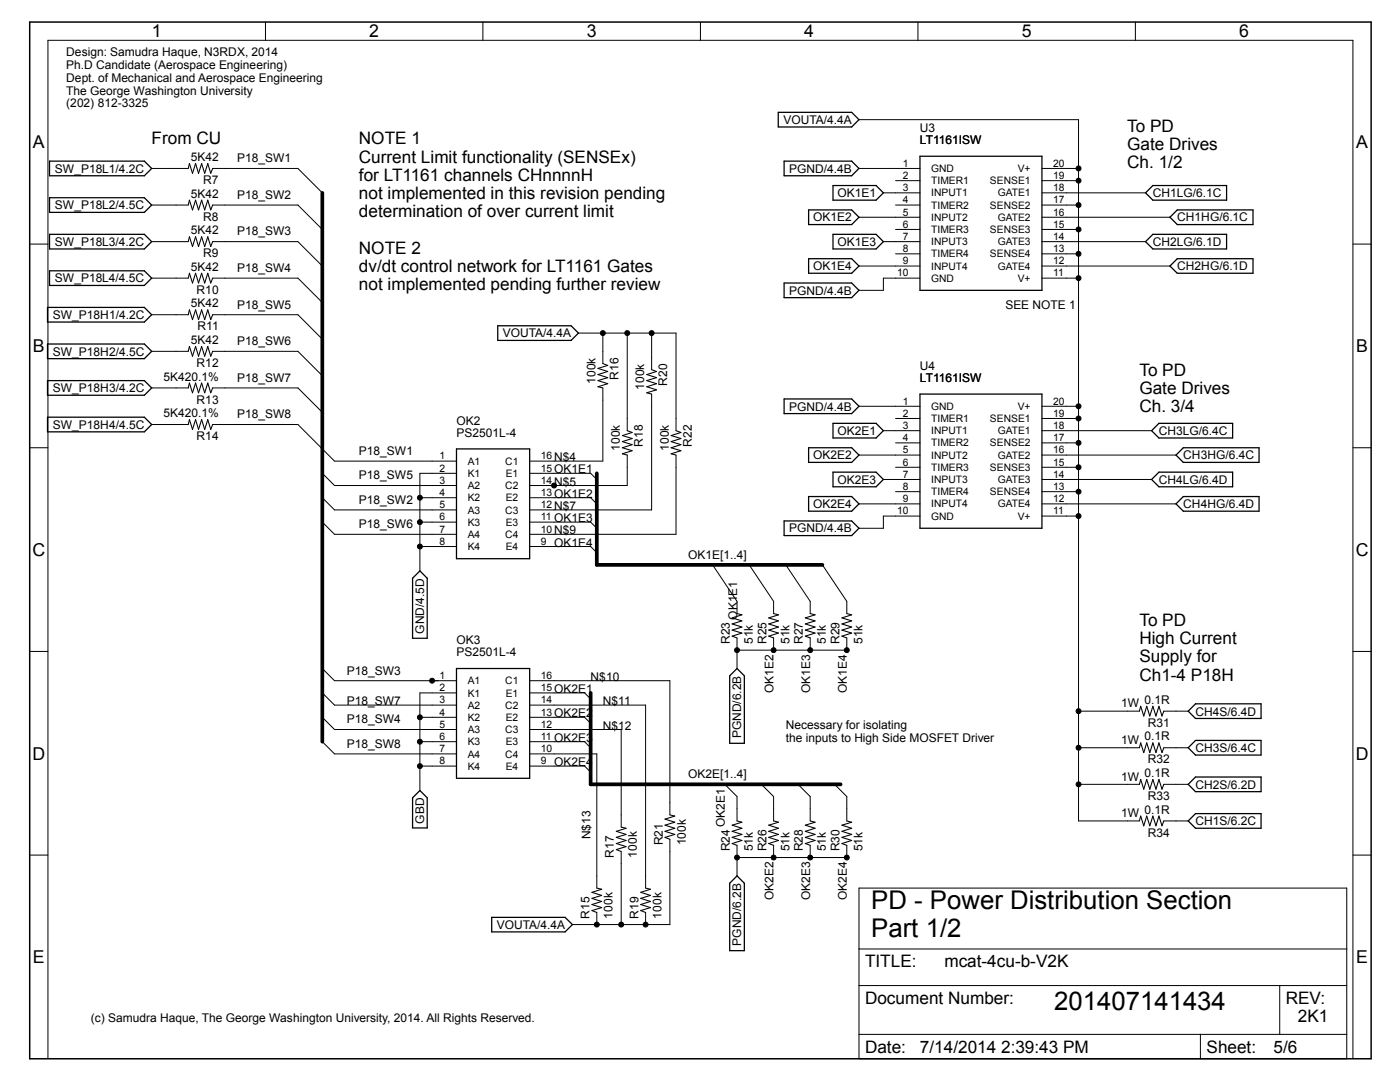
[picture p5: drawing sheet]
<svg xmlns="http://www.w3.org/2000/svg" width="279mm" height="216mm" viewBox="0 0 279 216" stroke-linecap="round" stroke-linejoin="round" font-family="sans-serif">
<g fill="none" stroke="#000" stroke-width=".25">
<path d="M9.9 32.2h18.9l1.5 1.4-1.5 1.5h-18.9zM9.9 39.5h18.9l1.5 1.4-1.5 1.5h-18.9zM155.3 22.4h14.7l1.4 1.5-1.4 1.4h-14.7zM156.5 32.2h13.5l1.4 1.4-1.4 1.5h-13.5zM166.2 37h8.6l1.5 1.5-1.5 1.4h-8.6zM183.6 31.2h24.3v26.7h-24.3zM228.6 38.5l1.5-1.5h14.7v2.9h-14.7zM9.9 46.8h18.9l1.5 1.4-1.5 1.5h-18.9zM9.9 54h18.9l1.5 1.5-1.5 1.5h-18.9zM156.5 56.5h13.5l1.4 1.4-1.4 1.5h-13.5zM161.4 41.9h8.6l1.4 1.4-1.4 1.5h-8.6zM161.4 51.6h8.6l1.4 1.5-1.4 1.4h-8.6z"/>
<path d="M166.2 46.8h8.6l1.5 1.4-1.5 1.5h-8.6zM228.6 48.2l1.5-1.4h14.7v2.9h-14.7zM233.5 43.3l1.4-1.4h15.2v2.9h-15.2zM233.5 53.1l1.4-1.5h15.2v2.9h-15.2zM9.5 61.3h19.3l1.5 1.5-1.5 1.5h-19.3zM9.5 68.6h19.3l1.5 1.5-1.5 1.5h-19.3zM9.5 75.9h19.3l1.5 1.5-1.5 1.5h-19.3zM99.3 65h14.7l1.4 1.5-1.4 1.4h-14.7zM156.5 79.6h13.5l1.4 1.5-1.4 1.4h-13.5zM183.6 78.6h24.3v26.8h-24.3zM9.5 83.2h19.3l1.5 1.5-1.5 1.5h-19.3zM91.1 89.6h14.6v21.9h-14.6z"/>
<path d="M161.4 89.3h8.6l1.4 1.5-1.4 1.5h-8.6zM161.4 99.1h8.6l1.4 1.4-1.4 1.5h-8.6zM166.2 84.5h8.6l1.5 1.4-1.5 1.5h-8.6zM166.2 94.2h8.6l1.5 1.5-1.5 1.4h-8.6zM229.8 85.9l1.5-1.4h14.7v2.9h-14.7zM229.8 95.7l1.5-1.5h14.7v2.9h-14.7zM234.7 90.8l1.5-1.5h15.1v3h-15.1zM83.8 113.9l1.5 1.5v12h-3v-12zM156.5 103.9h13.5l1.4 1.5-1.4 1.5h-13.5zM234.7 100.5l1.5-1.4h15.1v2.9h-15.1zM91.1 133.4h14.6v21.9h-14.6zM145.6 134.9l1.5-1.5 1.4 1.5v13.4h-2.9z"/>
<path d="M83.8 157.7l1.5 1.5v6h-3v-6zM237.1 141.9l1.5-1.5h13.1v3h-13.1zM237.1 149.2l1.5-1.5h13.1v3h-13.1zM237.1 156.5l1.5-1.5h13.1v3h-13.1zM147.1 174.8l1.4 1.4v13.5h-2.9v-13.5zM237.1 163.8l1.5-1.5h13.1v3h-13.1zM98.1 183h14.7l1.4 1.5-1.4 1.4h-14.7z"/>
</g>
<path d="M5.9 4.4h267.7v206.9h-267.7z" fill="none" stroke="#000" stroke-width=".3"/>
<g fill="none" stroke="#000" stroke-width=".2">
<path d="M53 4.4v3.6M96.4 4.4v3.6M139.8 4.4v3.6M183.2 4.4v3.6M226.6 4.4v3.6M30.3 33.6h7.3M42.4 33.6h17.1l4.8 4.9M171.4 33.6h12.2M171.4 23.9h43.8v139.9h12.2M176.3 38.5h7.3M178.7 36h4.9M207.9 33.6h7.3"/>
<path d="M207.9 36h7.3M207.9 38.5h20.7M5.9 48.7h3.7M30.3 40.9h7.3M30.3 48.2h7.3M30.3 55.5h7.3M42.4 40.9h17.1l4.8 4.9M42.4 48.2h17.1l4.8 4.9M42.4 55.5h17.1l4.8 4.9M171.4 43.3h12.2M171.4 53.1h12.2M176.3 48.2h7.3"/>
<path d="M178.7 40.9h4.9M178.7 45.8h4.9M178.7 50.7h4.9M183.6 55.5h-7.3v2.4h-4.9M207.9 40.9h7.3M207.9 48.2h20.7M207.9 55.5h7.3M207.9 43.3h25.6M207.9 45.8h7.3M207.9 50.7h7.3M207.9 53.1h25.6M270 48.7h3.6"/>
<path d="M30.3 62.8h7.3M30.3 70.1h7.3M30.3 77.4h7.3M42.4 62.8h17.1l4.8 4.9M42.4 70.1h17.1l4.8 4.9M42.4 77.4h17.1l4.8 4.9M115.4 66.5h19.5v19.4M120.3 77.4v14.6h-14.6M120.3 66.5v6M125.2 66.5v19.4M130 78.6v23.1h-24.3M130 66.5v7.3"/>
<path d="M5.9 89.3h3.7M30.3 84.7h7.3M42.4 84.7h17.1l7.3 7.3h24.3M64.3 93.2v1.2l2.5 2.5h24.3M64.3 99.3l2.5 2.4h24.3M83.8 99.3h7.3M91.1 94.4h-7.3v19.5M105.7 94.4h12.2l1.2 1.3M105.7 99.3h12.2l1.2 1.2M125.2 90.8v6.1h-19.5M134.9 90.8v15.8h-29.2M171.4 81.1h12.2"/>
<path d="M171.4 90.8h12.2M176.3 85.9h7.3M176.3 95.7h7.3M178.7 83.5h4.9M178.7 88.4h4.9M178.7 93.2h4.9M178.7 98.1h4.9M207.9 81.1h7.3M207.9 83.5h7.3M207.9 85.9h21.9M207.9 88.4h7.3M207.9 90.8h26.8"/>
<path d="M207.9 93.2h7.3M207.9 95.7h21.9M207.9 98.1h7.3M270 89.3h3.6M64.3 104.2l2.5 2.4h24.3M83.8 104.2h7.3M83.8 109.1h7.3M105.7 104.2h12.2l1.2 1.2M105.7 109.1h12.2l1.2 1.2M142.2 112.7l4.9 7.3v2.4M149.5 112.7l4.9 7.3v2.4M156.8 112.7l4.9 7.3v2.4"/>
<path d="M164.1 112.7l4.9 7.3v2.4M171.4 100.5h12.2M183.6 103h-7.3v2.4h-4.9M207.9 100.5h26.8M207.9 103h7.3M5.9 130h3.7M64.3 133.4l2.5 2.4h24.3M64.3 138.3l2.5 2.4h24.3M91.1 138.3h-7.3v19.4M105.7 135.8h28v26.8M105.7 138.3h11l1.2 1.2M147.1 127.3v6.1"/>
<path d="M154.4 127.3v2.4M161.7 127.3v2.4M169 127.3v2.4h-21.9M270 130h3.6M64.3 143.1l2.5 2.5h24.3M64.3 148l2.5 2.4h24.3M83.8 143.1h7.3M83.8 148h7.3M83.8 152.9h7.3M105.7 140.7h23.1v36.5M105.7 143.1h11l1.2 1.2M105.7 145.6h18.3v19.4"/>
<path d="M105.7 148h11l1.2 1.2M105.7 150.4h13.4v26.8M105.7 152.9h11l1.2 1.2M144.7 156.5l2.4 2.4v4.9M152 156.5l2.4 2.4v4.9M159.3 156.5l2.4 2.4v4.9M166.6 156.5l2.4 2.4v4.9M215.2 156.5h12.2M215.2 149.2h12.2M215.2 141.9h12.2M232.3 156.5h4.8M232.3 149.2h4.8"/>
<path d="M232.3 141.9h4.8M5.9 170.6h3.7M124 169.9v14.6M133.7 167.5v17h-19.5M147.1 168.7v6.1M154.4 168.7v2.4M161.7 168.7v2.4M169 168.7v2.4h-21.9M171.4 177.2h97.4v34.1h-97.4zM232.3 163.8h4.8M270 170.6h3.6M119.1 182.1v2.4"/>
<path d="M128.8 182.1v2.4M171.4 196.7h97.4M171.4 189.4h97.4M255.4 196.7v9.7M9.6 211.3v-203.3h260.4v203.3M171.4 206.4h97.4M239.6 206.4v4.9"/>
<circle cx="215.2" cy="33.6" r=".49"/>
<circle cx="215.2" cy="36" r=".49"/>
<circle cx="215.2" cy="45.8" r=".49"/>
<circle cx="215.2" cy="50.7" r=".49"/>
<circle cx="215.2" cy="40.9" r=".49"/>
<circle cx="215.2" cy="55.5" r=".49"/>
<circle cx="120.3" cy="66.5" r=".49"/>
<circle cx="125.2" cy="66.5" r=".49"/>
<circle cx="130" cy="66.5" r=".49"/>
<circle cx="83.8" cy="99.3" r=".49"/>
<circle cx="110.6" cy="96.9" r=".49"/>
<circle cx="215.2" cy="88.4" r=".49"/>
<circle cx="215.2" cy="83.5" r=".49"/>
<circle cx="215.2" cy="98.1" r=".49"/>
<circle cx="215.2" cy="81.1" r=".49"/>
<circle cx="215.2" cy="93.2" r=".49"/>
<circle cx="83.8" cy="109.1" r=".49"/>
<circle cx="83.8" cy="104.2" r=".49"/>
<circle cx="215.2" cy="103" r=".49"/>
<circle cx="86.2" cy="135.8" r=".49"/>
<circle cx="147.1" cy="129.7" r=".49"/>
<circle cx="154.4" cy="129.7" r=".49"/>
<circle cx="161.7" cy="129.7" r=".49"/>
<circle cx="169" cy="129.7" r=".49"/>
<circle cx="83.8" cy="143.1" r=".49"/>
<circle cx="83.8" cy="152.9" r=".49"/>
<circle cx="83.8" cy="148" r=".49"/>
<circle cx="215.2" cy="156.5" r=".49"/>
<circle cx="215.2" cy="141.9" r=".49"/>
<circle cx="215.2" cy="149.2" r=".49"/>
<circle cx="147.1" cy="171.1" r=".49"/>
<circle cx="154.4" cy="171.1" r=".49"/>
<circle cx="161.7" cy="171.1" r=".49"/>
<circle cx="169" cy="171.1" r=".49"/>
<circle cx="119.1" cy="184.5" r=".49"/>
<circle cx="124" cy="184.5" r=".49"/>
<circle cx="128.8" cy="184.5" r=".49"/>
</g>
<g fill="none" stroke="#000" stroke-width=".21">
<path d="M37.6 33.6l.2-1 .6 2 .6-2 .6 2 .6-2 .7 2 .6-2 .6 2 .3-1M37.6 40.9l.2-1 .6 2 .6-2 .6 2 .6-2 .7 2 .6-2 .6 2 .3-1M37.6 48.2l.2-1 .6 2 .6-2 .6 2 .6-2 .7 2 .6-2 .6 2 .3-1M37.6 55.5l.2-1 .6 2 .6-2 .6 2 .6-2 .7 2 .6-2 .6 2 .3-1M37.6 62.8l.2-1 .6 2 .6-2 .6 2 .6-2 .7 2 .6-2 .6 2 .3-1M37.6 70.1l.2-1 .6 2 .6-2 .6 2 .6-2 .7 2 .6-2 .6 2 .3-1M37.6 77.4l.2-1 .6 2 .6-2 .6 2 .6-2 .7 2 .6-2 .6 2 .3-1M120.3 72.5l1 .4-2 .6 2 .6-2 .6 2 .7-2 .5 2 .7-2 .6 1 .2M130 73.8l1 .3-1.9 .6 1.9 .7-1.9 .5 1.9 .7-1.9 .6 1.9 .6-1.9 .6 .9 .2M37.6 84.7l.2-1 .6 2 .6-2 .6 2 .6-2 .7 2 .6-2 .6 2 .3-1M125.2 85.9l1 .4-2 .6 2 .6-2 .6 2 .6-2 .6 2 .6-2 .7 1 .2M134.9 85.9l1 .4-2 .6 2 .6-2 .6 2 .6-2 .6 2 .6-2 .7 1 .2"/>
<path d="M147.1 122.4l1 .3-2 .6 2 .6-2 .6 2 .6-2 .6 2 .6-2 .6 1 .4M154.4 122.4l1 .3-2 .6 2 .6-2 .6 2 .6-2 .6 2 .6-2 .6 1 .4M161.7 122.4l1 .3-2 .6 2 .6-2 .6 2 .6-2 .6 2 .6-2 .6 1 .4M169 122.4l1 .3-2 .6 2 .6-2 .6 2 .6-2 .6 2 .6-2 .6 1 .4M227.4 156.5l.2-1 .7 2 .6-2 .6 2 .6-2 .6 2 .6-2 .6 2 .4-1M227.4 149.2l.2-1 .7 2 .6-2 .6 2 .6-2 .6 2 .6-2 .6 2 .4-1M227.4 141.9l.2-1 .7 2 .6-2 .6 2 .6-2 .6 2 .6-2 .6 2 .4-1M119.1 177.2l1 .2-2 .7 2 .6-2 .6 2 .6-2 .6 2 .6-2 .6 1 .4M124 165l.9 .3-1.9 .6 1.9 .6-1.9 .6 1.9 .6-1.9 .6 1.9 .6-1.9 .6 1 .4M128.8 177.2l1 .2-1.9 .7 1.9 .6-1.9 .6 1.9 .6-1.9 .6 1.9 .6-1.9 .6 .9 .4M133.7 162.6l1 .2-2 .6 2 .7-2 .6 2 .6-2 .6 2 .6-2 .6 1 .4M147.1 163.8l1 .3-2 .6 2 .6-2 .6 2 .6-2 .6 2 .6-2 .6 1 .4"/>
<path d="M154.4 163.8l1 .3-2 .6 2 .6-2 .6 2 .6-2 .6 2 .6-2 .6 1 .4M161.7 163.8l1 .3-2 .6 2 .6-2 .6 2 .6-2 .6 2 .6-2 .6 1 .4M169 163.8l1 .3-2 .6 2 .6-2 .6 2 .6-2 .6 2 .6-2 .6 1 .4M227.4 163.8l.2-1 .7 2 .6-2 .6 2 .6-2 .6 2 .6-2 .6 2 .4-1"/>
</g>
<path d="M64.3 38.5v109.5M119.1 94.4v18.3h45M117.9 138.3v18.2h49.9" fill="none" stroke="#000" stroke-width=".74"/>
<g fill="#000">
<circle cx="215.2" cy="36" r=".49"/>
<circle cx="215.2" cy="33.6" r=".49"/>
<circle cx="215.2" cy="45.8" r=".49"/>
<circle cx="215.2" cy="55.5" r=".49"/>
<circle cx="215.2" cy="40.9" r=".49"/>
<circle cx="215.2" cy="50.7" r=".49"/>
<circle cx="120.3" cy="66.5" r=".49"/>
<circle cx="125.2" cy="66.5" r=".49"/>
<circle cx="130" cy="66.5" r=".49"/>
<circle cx="83.8" cy="99.3" r=".49"/>
<circle cx="110.6" cy="96.9" r=".49"/>
<circle cx="215.2" cy="88.4" r=".49"/>
<circle cx="215.2" cy="98.1" r=".49"/>
<circle cx="215.2" cy="83.5" r=".49"/>
<circle cx="215.2" cy="81.1" r=".49"/>
<circle cx="215.2" cy="93.2" r=".49"/>
<circle cx="83.8" cy="104.2" r=".49"/>
<circle cx="83.8" cy="109.1" r=".49"/>
<circle cx="215.2" cy="103" r=".49"/>
<circle cx="86.2" cy="135.8" r=".49"/>
<circle cx="147.1" cy="129.7" r=".49"/>
<circle cx="154.4" cy="129.7" r=".49"/>
<circle cx="161.7" cy="129.7" r=".49"/>
<circle cx="169" cy="129.7" r=".49"/>
<circle cx="83.8" cy="143.1" r=".49"/>
<circle cx="83.8" cy="152.9" r=".49"/>
<circle cx="83.8" cy="148" r=".49"/>
<circle cx="215.2" cy="149.2" r=".49"/>
<circle cx="215.2" cy="156.5" r=".49"/>
<circle cx="215.2" cy="141.9" r=".49"/>
<circle cx="147.1" cy="171.1" r=".49"/>
<circle cx="154.4" cy="171.1" r=".49"/>
<circle cx="161.7" cy="171.1" r=".49"/>
<circle cx="169" cy="171.1" r=".49"/>
<circle cx="119.1" cy="184.5" r=".49"/>
<circle cx="124" cy="184.5" r=".49"/>
<circle cx="128.8" cy="184.5" r=".49"/>
</g>
<g font-size="5.1">
<text x="173.9" y="181.5">PD - Power Distribution Section</text>
<text x="173.9" y="186.9">Part 1/2</text>
<text x="210.4" y="201.5">201407141434</text>
</g>
<g font-size="3.5">
<text x="30.3" y="7.5">1</text>
<text x="73.7" y="7.5">2</text>
<text x="117.1" y="7.5">3</text>
<text x="160.5" y="7.5">4</text>
<text x="203.9" y="7.5">5</text>
<text x="247.3" y="7.5">6</text>
<text x="6.6" y="29.6">A</text>
<text x="270.7" y="29.6">A</text>
<text x="6.6" y="70.3">B</text>
<text x="270.7" y="70.3">B</text>
<text x="6.5" y="110.9">C</text>
<text x="270.6" y="110.9">C</text>
<text x="6.5" y="151.6">D</text>
<text x="270.6" y="151.6">D</text>
<text x="6.6" y="192.2">E</text>
<text x="270.7" y="192.2">E</text>
</g>
<g font-size="3.4">
<text x="30.3" y="28.7">From CU</text>
<text x="71.6" y="28.8">NOTE 1</text>
<text x="225" y="26.3">To PD</text>
<text x="225" y="30">Gate Drives</text>
<text x="71.6" y="32.4">Current Limit functionality (SENSEx)</text>
<text x="225" y="33.6">Ch. 1/2</text>
<text x="71.6" y="36.1">for LT1161 channels CHnnnnH</text>
<text x="71.6" y="39.7">not implemented in this revision pending</text>
<text x="71.6" y="43.4">determination of over current limit</text>
<text x="71.6" y="50.7">NOTE 2</text>
<text x="71.6" y="54.3">dv/dt control network for LT1161 Gates</text>
<text x="71.6" y="57.9">not implemented pending further review</text>
<text x="227.4" y="75">To PD</text>
<text x="227.4" y="78.6">Gate Drives</text>
<text x="227.4" y="82.3">Ch. 3/4</text>
<text x="227.4" y="124.9">To PD</text>
<text x="227.4" y="128.5">High Current</text>
<text x="227.4" y="132.2">Supply for</text>
<text x="227.4" y="135.8">Ch1-4 P18H</text>
<text x="172.6" y="193">TITLE:</text>
<text x="188.5" y="193">mcat-4cu-b-V2K</text>
<text x="172.6" y="200.3">Document Number:</text>
<text x="256.6" y="200.3">REV:</text>
<text x="259" y="204">2K1</text>
<text x="172.6" y="210.1">Date:</text>
<text x="183.6" y="210.1">7/14/2014 2:39:43 PM</text>
<text x="240.8" y="210.1">Sheet:</text>
<text x="254.2" y="210.1">5/6</text>
</g>
<g font-size="2.4">
<text x="13.2" y="11.2">Design: Samudra Haque, N3RDX, 2014</text>
<text x="13.2" y="13.8">Ph.D Candidate (Aerospace Engineering)</text>
<text x="13.2" y="16.3">Dept. of Mechanical and Aerospace Engineering</text>
<text x="13.2" y="18.9">The George Washington University</text>
<text x="13.2" y="21.4">(202) 812-3325</text>
<text x="156.3" y="24.7">VOUTA/4.4A</text>
<text x="183.6" y="28.7">LT1161ISW</text>
<text x="183.6" y="26.3">U3</text>
<text x="10.9" y="34.4">SW_P18L1/4.2C</text>
<text x="38.1" y="32.1">5K42</text>
<text x="47.3" y="32.4">P18_SW1</text>
<text x="157.5" y="34.4">PGND/4.4B</text>
<text x="10.9" y="41.7">SW_P18L2/4.5C</text>
<text x="38.1" y="39.4">5K42</text>
<text x="40.6" y="36.7">R7</text>
<text x="47.3" y="39.7">P18_SW2</text>
<text x="167.1" y="39.3">OK1E1</text>
<text x="230.1" y="39.3">CH1LG/6.1C</text>
<text x="38.1" y="46.7">5K42</text>
<text x="40.6" y="44">R8</text>
<text x="47.3" y="47">P18_SW3</text>
<text x="162.3" y="44.2">OK1E2</text>
<text x="234.9" y="44.2">CH1HG/6.1C</text>
<text x="10.9" y="49">SW_P18L3/4.2C</text>
<text x="40.6" y="51.3">R9</text>
<text x="162.3" y="53.9">OK1E4</text>
<text x="167.1" y="49">OK1E3</text>
<text x="230.1" y="49.1">CH2LG/6.1D</text>
<text x="234.9" y="53.9">CH2HG/6.1D</text>
<text x="10.9" y="56.3">SW_P18L4/4.5C</text>
<text x="38.1" y="54">5K42</text>
<text x="39.2" y="58.6">R10</text>
<text x="47.3" y="54.3">P18_SW4</text>
<text x="157.5" y="58.8">PGND/4.4B</text>
<text x="10.5" y="63.6">SW_P18H1/4.2C</text>
<text x="38.1" y="61.3">5K42</text>
<text x="39.4" y="65.9">R11</text>
<text x="47.3" y="61.6">P18_SW5</text>
<text x="200.6" y="61.6">SEE NOTE 1</text>
<text x="10.5" y="71">SW_P18H2/4.5C</text>
<text x="38.1" y="68.6">5K42</text>
<text x="47.3" y="68.9">P18_SW6</text>
<text x="100.4" y="67.3">VOUTA/4.4A</text>
<text x="32.6" y="75.9">5K420.1%</text>
<text x="39.2" y="73.2">R12</text>
<text x="47.3" y="76.2">P18_SW7</text>
<text x="118.9" y="76.5" transform="rotate(-90 118.9 76.5)">100k</text>
<text x="123.4" y="75.7" transform="rotate(-90 123.4 75.7)">R16</text>
<text x="128.6" y="77.7" transform="rotate(-90 128.6 77.7)">100k</text>
<text x="133.2" y="76.9" transform="rotate(-90 133.2 76.9)">R20</text>
<text x="183.6" y="76.2">LT1161ISW</text>
<text x="183.6" y="73.8">U4</text>
<text x="10.5" y="78.3">SW_P18H3/4.2C</text>
<text x="32.6" y="83.2">5K420.1%</text>
<text x="39.2" y="80.5">R13</text>
<text x="47.3" y="83.5">P18_SW8</text>
<text x="157.5" y="81.9">PGND/4.4B</text>
<text x="10.5" y="85.6">SW_P18H4/4.5C</text>
<text x="39.2" y="87.8">R14</text>
<text x="91.1" y="87.1">PS2501L-4</text>
<text x="91.1" y="84.7">OK2</text>
<text x="123.7" y="89.9" transform="rotate(-90 123.7 89.9)">100k</text>
<text x="128.3" y="89.1" transform="rotate(-90 128.3 89.1)">R18</text>
<text x="133.5" y="89.9" transform="rotate(-90 133.5 89.9)">100k</text>
<text x="138" y="89.1" transform="rotate(-90 138 89.1)">R22</text>
<text x="167.1" y="86.8">OK2E1</text>
<text x="231.3" y="86.8">CH3LG/6.4C</text>
<text x="71.6" y="90.8">P18_SW1</text>
<text x="71.6" y="95.7">P18_SW5</text>
<text x="110.6" y="92">N$4</text>
<text x="110.6" y="94.4">OK1E1</text>
<text x="162.3" y="91.7">OK2E2</text>
<text x="236.2" y="91.7">CH3HG/6.4C</text>
<text x="71.6" y="100.5">P18_SW2</text>
<text x="110.6" y="96.9">N$5</text>
<text x="110.6" y="101.7">N$7</text>
<text x="110.6" y="99.3">OK1E2</text>
<text x="162.3" y="101.4">OK2E4</text>
<text x="167.1" y="96.5">OK2E3</text>
<text x="231.3" y="96.5">CH4LG/6.4D</text>
<text x="236.2" y="101.4">CH4HG/6.4D</text>
<text x="71.6" y="105.4">P18_SW6</text>
<text x="110.6" y="106.6">N$9</text>
<text x="110.6" y="104.2">OK1E3</text>
<text x="157.5" y="106.2">PGND/4.4B</text>
<text x="110.6" y="109">OK1E4</text>
<text x="137.4" y="111.5">OK1E[1..4]</text>
<text x="147.1" y="123.7" transform="rotate(-90 147.1 123.7)">OK1E1</text>
<text x="84.6" y="126.4" transform="rotate(-90 84.6 126.4)">GND/4.5D</text>
<text x="91.1" y="131">PS2501L-4</text>
<text x="91.1" y="128.5">OK3</text>
<text x="145.6" y="128.5" transform="rotate(-90 145.6 128.5)">R23</text>
<text x="150.2" y="128.5" transform="rotate(-90 150.2 128.5)">51k</text>
<text x="153" y="128.5" transform="rotate(-90 153 128.5)">R25</text>
<text x="157.5" y="128.5" transform="rotate(-90 157.5 128.5)">51k</text>
<text x="160.3" y="128.5" transform="rotate(-90 160.3 128.5)">R27</text>
<text x="164.8" y="128.5" transform="rotate(-90 164.8 128.5)">51k</text>
<text x="167.6" y="128.5" transform="rotate(-90 167.6 128.5)">R29</text>
<text x="172.1" y="128.5" transform="rotate(-90 172.1 128.5)">51k</text>
<text x="69.2" y="134.6">P18_SW3</text>
<text x="117.9" y="135.8">N$10</text>
<text x="69.2" y="140.7">P18_SW7</text>
<text x="110.6" y="138.3">OK2E1</text>
<text x="110.6" y="143.1">OK2E2</text>
<text x="120.3" y="140.7">N$11</text>
<text x="154.4" y="138.3" transform="rotate(-90 154.4 138.3)">OK1E2</text>
<text x="161.7" y="138.3" transform="rotate(-90 161.7 138.3)">OK1E3</text>
<text x="169" y="138.3" transform="rotate(-90 169 138.3)">OK1E4</text>
<text x="223.8" y="141.2">1W</text>
<text x="228.4" y="140.4">0.1R</text>
<text x="238.6" y="142.8">CH4S/6.4D</text>
<text x="69.2" y="144.3">P18_SW4</text>
<text x="69.2" y="149.2">P18_SW8</text>
<text x="110.6" y="148">OK2E3</text>
<text x="120.3" y="145.6">N$12</text>
<text x="147.9" y="147.3" transform="rotate(-90 147.9 147.3)">PGND/6.2B</text>
<text x="156.8" y="145.4">Necessary for isolating</text>
<text x="156.8" y="148">the inputs to High Side MOSFET Driver</text>
<text x="223.8" y="148.5">1W</text>
<text x="228.4" y="147.7">0.1R</text>
<text x="229.1" y="145">R31</text>
<text x="110.6" y="152.9">OK2E4</text>
<text x="137.4" y="155.3">OK2E[1..4]</text>
<text x="223.8" y="155.8">1W</text>
<text x="228.4" y="155">0.1R</text>
<text x="229.1" y="152.3">R32</text>
<text x="238.6" y="150.1">CH3S/6.4C</text>
<text x="229.1" y="159.6">R33</text>
<text x="238.6" y="157.4">CH2S/6.2D</text>
<text x="84.6" y="164.4" transform="rotate(-90 84.6 164.4)">GBD</text>
<text x="117.9" y="167.5" transform="rotate(-90 117.9 167.5)">N$13</text>
<text x="144.7" y="165" transform="rotate(-90 144.7 165)">OK2E1</text>
<text x="223.8" y="163.1">1W</text>
<text x="228.4" y="162.3">0.1R</text>
<text x="229.1" y="166.9">R34</text>
<text x="238.6" y="164.7">CH1S/6.2C</text>
<text x="122.5" y="171.1" transform="rotate(-90 122.5 171.1)">R17</text>
<text x="127.1" y="171.1" transform="rotate(-90 127.1 171.1)">100k</text>
<text x="132.3" y="168.7" transform="rotate(-90 132.3 168.7)">R21</text>
<text x="136.9" y="168.7" transform="rotate(-90 136.9 168.7)">100k</text>
<text x="145.6" y="169.9" transform="rotate(-90 145.6 169.9)">R24</text>
<text x="150.2" y="169.9" transform="rotate(-90 150.2 169.9)">51k</text>
<text x="153" y="169.9" transform="rotate(-90 153 169.9)">R26</text>
<text x="157.5" y="169.9" transform="rotate(-90 157.5 169.9)">51k</text>
<text x="160.3" y="169.9" transform="rotate(-90 160.3 169.9)">R28</text>
<text x="164.8" y="169.9" transform="rotate(-90 164.8 169.9)">51k</text>
<text x="167.6" y="169.9" transform="rotate(-90 167.6 169.9)">R30</text>
<text x="172.1" y="169.9" transform="rotate(-90 172.1 169.9)">51k</text>
<text x="154.4" y="179.6" transform="rotate(-90 154.4 179.6)">OK2E2</text>
<text x="161.7" y="179.6" transform="rotate(-90 161.7 179.6)">OK2E3</text>
<text x="169" y="179.6" transform="rotate(-90 169 179.6)">OK2E4</text>
<text x="99.1" y="185.3">VOUTA/4.4A</text>
<text x="117.7" y="183.3" transform="rotate(-90 117.7 183.3)">R15</text>
<text x="122.3" y="183.3" transform="rotate(-90 122.3 183.3)">100k</text>
<text x="127.4" y="183.3" transform="rotate(-90 127.4 183.3)">R19</text>
<text x="132" y="183.3" transform="rotate(-90 132 183.3)">100k</text>
<text x="147.9" y="188.7" transform="rotate(-90 147.9 188.7)">PGND/6.2B</text>
<text x="18.1" y="204">(c) Samudra Haque, The George Washington University, 2014. All Rights Reserved.</text>
</g>
<g font-size="2.1">
<text x="180.2" y="33.3">1</text>
<text x="180.2" y="35.7">2</text>
<text x="185.8" y="34.3">GND</text>
<text x="203.1" y="34.3">V+</text>
<text x="210.2" y="35.7">19</text>
<text x="210.2" y="33.3">20</text>
<text x="180.2" y="38.1">3</text>
<text x="180.2" y="40.6">4</text>
<text x="185.8" y="36.8">TIMER1</text>
<text x="185.8" y="39.2">INPUT1</text>
<text x="185.8" y="41.6">TIMER2</text>
<text x="197.6" y="41.6">SENSE2</text>
<text x="197.6" y="36.8">SENSE1</text>
<text x="199.1" y="39.2">GATE1</text>
<text x="210.2" y="40.6">17</text>
<text x="210.2" y="38.1">18</text>
<text x="180.2" y="43">5</text>
<text x="180.2" y="45.4">6</text>
<text x="180.2" y="47.9">7</text>
<text x="185.8" y="44.1">INPUT2</text>
<text x="185.8" y="46.5">TIMER3</text>
<text x="197.6" y="46.5">SENSE3</text>
<text x="199.1" y="44.1">GATE2</text>
<text x="210.2" y="47.9">14</text>
<text x="210.2" y="45.4">15</text>
<text x="210.2" y="43">16</text>
<text x="180.2" y="50.3">8</text>
<text x="180.2" y="52.7">9</text>
<text x="185.8" y="48.9">INPUT3</text>
<text x="185.8" y="51.4">TIMER4</text>
<text x="185.8" y="53.8">INPUT4</text>
<text x="197.6" y="51.4">SENSE4</text>
<text x="199.1" y="53.8">GATE4</text>
<text x="199.1" y="48.9">GATE3</text>
<text x="210.2" y="52.7">12</text>
<text x="210.2" y="50.3">13</text>
<text x="179.1" y="55.2">10</text>
<text x="185.8" y="56.2">GND</text>
<text x="203.1" y="56.2">V+</text>
<text x="210.2" y="55.2">11</text>
<text x="180.2" y="80.7">1</text>
<text x="180.2" y="83.2">2</text>
<text x="185.8" y="81.8">GND</text>
<text x="203.1" y="81.8">V+</text>
<text x="210.2" y="83.2">19</text>
<text x="210.2" y="80.7">20</text>
<text x="180.2" y="85.6">3</text>
<text x="180.2" y="88">4</text>
<text x="185.8" y="84.2">TIMER1</text>
<text x="185.8" y="86.7">INPUT1</text>
<text x="185.8" y="89.1">TIMER2</text>
<text x="197.6" y="89.1">SENSE2</text>
<text x="197.6" y="84.2">SENSE1</text>
<text x="199.1" y="86.7">GATE1</text>
<text x="210.2" y="88">17</text>
<text x="210.2" y="85.6">18</text>
<text x="87.7" y="91.7">1</text>
<text x="87.7" y="94.1">2</text>
<text x="93.3" y="92.8">A1</text>
<text x="93.3" y="95.2">K1</text>
<text x="100.8" y="92.8">C1</text>
<text x="100.9" y="95.2">E1</text>
<text x="107.9" y="94.1">15</text>
<text x="107.9" y="91.7">16</text>
<text x="180.2" y="90.5">5</text>
<text x="180.2" y="92.9">6</text>
<text x="180.2" y="95.3">7</text>
<text x="185.8" y="91.5">INPUT2</text>
<text x="185.8" y="94">TIMER3</text>
<text x="197.6" y="94">SENSE3</text>
<text x="199.1" y="91.5">GATE2</text>
<text x="210.2" y="95.3">14</text>
<text x="210.2" y="92.9">15</text>
<text x="210.2" y="90.5">16</text>
<text x="87.7" y="96.5">3</text>
<text x="87.7" y="99">4</text>
<text x="87.7" y="101.4">5</text>
<text x="93.3" y="97.6">A2</text>
<text x="93.3" y="100.1">K2</text>
<text x="100.8" y="97.6">C2</text>
<text x="100.9" y="100.1">E2</text>
<text x="107.9" y="101.4">12</text>
<text x="107.9" y="99">13</text>
<text x="107.9" y="96.5">14</text>
<text x="180.2" y="97.8">8</text>
<text x="180.2" y="100.2">9</text>
<text x="185.8" y="96.4">INPUT3</text>
<text x="185.8" y="98.8">TIMER4</text>
<text x="185.8" y="101.3">INPUT4</text>
<text x="197.6" y="98.8">SENSE4</text>
<text x="199.1" y="101.3">GATE4</text>
<text x="199.1" y="96.4">GATE3</text>
<text x="210.2" y="100.2">12</text>
<text x="210.2" y="97.8">13</text>
<text x="87.7" y="103.8">6</text>
<text x="87.7" y="106.3">7</text>
<text x="93.3" y="102.5">A3</text>
<text x="93.3" y="104.9">K3</text>
<text x="93.3" y="107.4">A4</text>
<text x="100.8" y="107.4">C4</text>
<text x="100.8" y="102.5">C3</text>
<text x="100.9" y="104.9">E3</text>
<text x="107.9" y="106.3">10</text>
<text x="107.9" y="103.8">11</text>
<text x="179.1" y="102.6">10</text>
<text x="185.8" y="103.7">GND</text>
<text x="203.1" y="103.7">V+</text>
<text x="210.2" y="102.6">11</text>
<text x="87.7" y="108.7">8</text>
<text x="93.3" y="109.8">K4</text>
<text x="100.9" y="109.8">E4</text>
<text x="107.9" y="108.7">9</text>
<text x="87.7" y="135.5">1</text>
<text x="87.7" y="137.9">2</text>
<text x="93.3" y="136.5">A1</text>
<text x="100.8" y="136.5">C1</text>
<text x="107.9" y="137.9">15</text>
<text x="107.9" y="135.5">16</text>
<text x="87.7" y="140.4">3</text>
<text x="87.7" y="142.8">4</text>
<text x="93.3" y="139">K1</text>
<text x="93.3" y="141.4">A2</text>
<text x="93.3" y="143.8">K2</text>
<text x="100.8" y="141.4">C2</text>
<text x="100.9" y="143.8">E2</text>
<text x="100.9" y="139">E1</text>
<text x="107.9" y="142.8">13</text>
<text x="107.9" y="140.4">14</text>
<text x="87.7" y="145.2">5</text>
<text x="87.7" y="147.7">6</text>
<text x="93.3" y="146.3">A3</text>
<text x="93.3" y="148.7">K3</text>
<text x="100.8" y="146.3">C3</text>
<text x="100.9" y="148.7">E3</text>
<text x="107.9" y="147.7">11</text>
<text x="107.9" y="145.2">12</text>
<text x="87.7" y="150.1">7</text>
<text x="87.7" y="152.5">8</text>
<text x="93.3" y="151.2">A4</text>
<text x="93.3" y="153.6">K4</text>
<text x="100.8" y="151.2">C4</text>
<text x="100.9" y="153.6">E4</text>
<text x="107.9" y="152.5">9</text>
<text x="107.9" y="150.1">10</text>
</g>
</svg>
